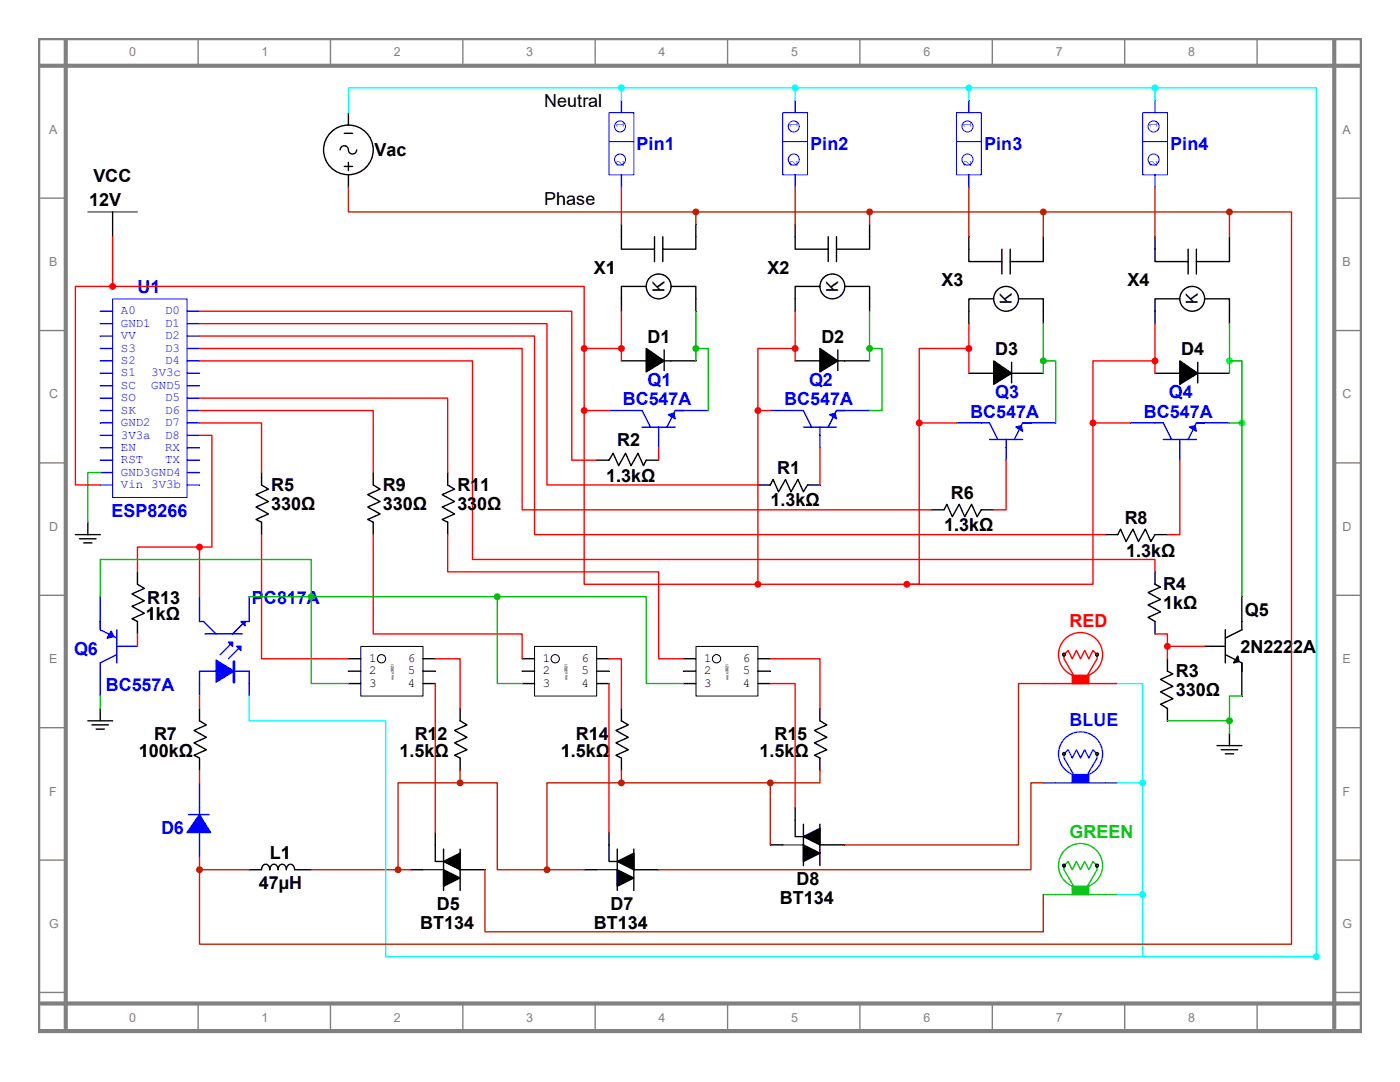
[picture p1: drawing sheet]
<svg xmlns="http://www.w3.org/2000/svg" width="279mm" height="216mm" viewBox="0 0 279 216" stroke-linecap="round" stroke-linejoin="round" font-family="sans-serif">
<path d="M7.6 7.6h264.2v198.1h-264.2zM7.6 13.1h263.6M13.1 7.6v197.6M266.3 7.6v197.6M7.6 200.2h263.6" fill="none" stroke="#808080" stroke-width=".83"/>
<g fill="none" stroke="#808080" stroke-width=".28">
<path d="M39.5 7.6v5.5M66 7.6v5.5M92.4 7.6v5.5M118.8 7.6v5.5M145.2 7.6v5.5M171.6 7.6v5.5M198 7.6v5.5M224.5 7.6v5.5M250.9 7.6v5.5M7.6 39.5h5.5M266.3 39.5h5.5M7.6 66h5.5"/>
<path d="M266.3 66h5.5M7.6 92.4h5.5M266.3 92.4h5.5M7.6 118.8h5.5M266.3 118.8h5.5M7.6 145.2h5.5M266.3 145.2h5.5M7.6 171.6h5.5M266.3 171.6h5.5M7.6 198h5.5M266.3 198h5.5M39.5 200.2v5.5"/>
<path d="M66 200.2v5.5M92.4 200.2v5.5M118.8 200.2v5.5M145.2 200.2v5.5M171.6 200.2v5.5M198 200.2v5.5M224.5 200.2v5.5M250.9 200.2v5.5"/>
</g>
<g fill="none" stroke="#00f" stroke-width=".2">
<path d="M121.5 22.5h5v12.4h-5zM121.5 28.3h5"/>
<circle cx="123.7" cy="31.8" r="1.1"/>
<circle cx="123.7" cy="25.2" r="1.1"/>
</g>
<path d="M124 20v2.5" fill="none" stroke="#00f" stroke-width=".28"/>
<path d="M124 34.9v2.4M126.5 81.9h1.6l1.7 3.3M128.1 85.2h6.6M131.4 85.2v1.7M134.7 81.9h1.7h-1.7l-1.6 3.3" fill="none" stroke="#00f" stroke-width=".28"/>
<g fill="none" stroke="#000" stroke-width=".28">
<path d="M124 44.8v4.9h6.6M129 57.1h-5v5M130.6 47.2v5M132.3 47.2v5M133.9 57.1h5v5M138.9 44.8v4.9h-6.6M124 72h14.9M132.5 69.8v4.1"/>
<circle cx="131.4" cy="57.1" r="2.48"/>
</g>
<path d="M129 69.5l3.5 2.5-3.5 2.2z" fill="#000" stroke="#000" stroke-width=".28"/>
<path d="M133.4 82.7l1.1-.2 .2 1.1z" fill="#00f" stroke="#00f" stroke-width=".28"/>
<path d="M136.4 81.9h5" fill="none" stroke="#00f" stroke-width=".28"/>
<path d="M121.5 81.9h5" fill="none" stroke="#00f" stroke-width=".28"/>
<path d="M131.4 86.9v2.4M158.7 81.9h1.6l1.7 3.3M160.3 85.2h6.6M163.6 85.2v1.7M166.9 81.9h1.7h-1.7l-1.6 3.3" fill="none" stroke="#00f" stroke-width=".28"/>
<circle cx="138.9" cy="69.5" r=".55" fill="#00c000" stroke="#00c000" stroke-width=".28"/>
<path d="M138.9 62.1v9.9" fill="none" stroke="#00c000" stroke-width=".28"/>
<g fill="none" stroke="#000" stroke-width=".28">
<path d="M158.7 44.8v4.9h6.6M163.6 57.1h-4.9v5M165.3 47.2v5M166.9 47.2v5M168.6 57.1h4.9v5M173.5 44.8v4.9h-6.6M158.7 72h14.8M167.2 69.8v4.1"/>
<circle cx="166.1" cy="57.1" r="2.48"/>
</g>
<path d="M163.6 69.5l3.6 2.5-3.6 2.2z" fill="#000" stroke="#000" stroke-width=".28"/>
<path d="M165.6 82.7l1.1-.2 .2 1.1z" fill="#00f" stroke="#00f" stroke-width=".28"/>
<path d="M168.6 81.9h4.9" fill="none" stroke="#00f" stroke-width=".28"/>
<path d="M153.7 81.9h5" fill="none" stroke="#00f" stroke-width=".28"/>
<path d="M163.6 86.9v2.4M195.8 84.4h1.7l1.6 3.3M197.5 87.7h6.6M200.8 87.7v1.6M204.1 84.4h1.6h-1.6l-1.7 3.3" fill="none" stroke="#00f" stroke-width=".28"/>
<circle cx="173.5" cy="69.5" r=".55" fill="#00c000" stroke="#00c000" stroke-width=".28"/>
<path d="M173.5 62.1v9.9" fill="none" stroke="#00c000" stroke-width=".28"/>
<g fill="none" stroke="#000" stroke-width=".28">
<path d="M193.4 47.2v5h6.6M198.3 59.6h-4.9v5M200 49.7v5M201.6 49.7v5M203.3 59.6h4.9v5M208.2 47.2v5h-6.6M193.4 74.5h14.8M201.9 72.3v4.1"/>
<circle cx="200.8" cy="59.6" r="2.48"/>
</g>
<path d="M198.3 72l3.6 2.5-3.6 2.2z" fill="#000" stroke="#000" stroke-width=".28"/>
<path d="M202.7 85.2l1.1-.3 .3 1.1z" fill="#00f" stroke="#00f" stroke-width=".28"/>
<path d="M205.7 84.4h5" fill="none" stroke="#00f" stroke-width=".28"/>
<path d="M190.9 84.4h4.9" fill="none" stroke="#00f" stroke-width=".28"/>
<path d="M200.8 89.3v2.5M230.5 84.4h1.7l1.6 3.3M232.2 87.7h6.6M235.5 87.7v1.6M238.8 84.4h1.6h-1.6l-1.7 3.3" fill="none" stroke="#00f" stroke-width=".28"/>
<circle cx="208.2" cy="72" r=".55" fill="#00c102" stroke="#00c102" stroke-width=".28"/>
<g fill="none" stroke="#000" stroke-width=".28">
<path d="M230.5 47.2v5h6.6M235.5 59.6h-5v5M237.1 49.7v5M238.8 49.7v5M240.4 59.6h5v5M245.4 47.2v5h-6.6M230.5 74.5h14.9M239 72.3v4.1M185.9 101.7h2.5l.6-1.1 1.1 2.5 1.3-2.5 1.1 2.5 1.4-2.5 1.1 2.5 .8-1.4h2.5"/>
<circle cx="237.9" cy="59.6" r="2.48"/>
</g>
<path d="M235.5 72l3.5 2.5-3.5 2.2z" fill="#000" stroke="#000" stroke-width=".28"/>
<path d="M237.4 85.2l1.1-.3 .3 1.1z" fill="#00f" stroke="#00f" stroke-width=".28"/>
<path d="M240.4 84.4h5" fill="none" stroke="#00f" stroke-width=".28"/>
<path d="M225.6 84.4h4.9" fill="none" stroke="#00f" stroke-width=".28"/>
<path d="M235.5 89.3v2.5" fill="none" stroke="#00f" stroke-width=".28"/>
<circle cx="245.4" cy="72" r=".55" fill="#00ff46" stroke="#00ff46" stroke-width=".28"/>
<path d="M220.6 106.7h2.5l.5-1.1 1.1 2.5 1.4-2.5 1.1 2.5 1.4-2.5 1.1 2.5 .8-1.4h2.5" fill="none" stroke="#000" stroke-width=".28"/>
<path d="M208.2 72h2.5v12.4M208.2 64.6v9.9" fill="none" stroke="#00c102" stroke-width=".28"/>
<path d="M138.9 69.5h2.5v12.4M245.4 64.6v9.9" fill="none" stroke="#00c000" stroke-width=".28"/>
<circle cx="218.1" cy="84.4" r=".55" fill="#f00" stroke="#f00" stroke-width=".28"/>
<path d="M218.1 84.4h7.5" fill="none" stroke="#f00" stroke-width=".28"/>
<g fill="none" stroke="#00f" stroke-width=".2">
<path d="M156.2 22.5h5v12.4h-5zM156.2 28.3h5"/>
<circle cx="158.4" cy="31.8" r="1.1"/>
<circle cx="158.4" cy="25.2" r="1.1"/>
</g>
<path d="M158.7 20v2.5" fill="none" stroke="#00f" stroke-width=".28"/>
<path d="M158.7 34.9v2.4" fill="none" stroke="#00f" stroke-width=".28"/>
<g fill="none" stroke="#00f" stroke-width=".2">
<path d="M190.9 22.5h4.9v12.4h-4.9zM190.9 28.3h4.9"/>
<circle cx="193.1" cy="25.2" r="1.1"/>
<circle cx="193.1" cy="31.8" r="1.1"/>
</g>
<path d="M193.4 20v2.5" fill="none" stroke="#00f" stroke-width=".28"/>
<path d="M193.4 34.9v2.4" fill="none" stroke="#00f" stroke-width=".28"/>
<g fill="none" stroke="#00f" stroke-width=".2">
<path d="M228 28.3h5M228 22.5h5v12.4h-5z"/>
<circle cx="230.2" cy="25.2" r="1.1"/>
<circle cx="230.2" cy="31.8" r="1.1"/>
</g>
<path d="M230.5 20v2.5" fill="none" stroke="#00f" stroke-width=".28"/>
<path d="M230.5 34.9v2.4" fill="none" stroke="#00f" stroke-width=".28"/>
<path d="M22.5 59.6h14.8v39.7h-14.8z" fill="none" stroke="#00f" stroke-width=".2"/>
<path d="M20 62.1h2.5" fill="none" stroke="#00f" stroke-width=".28"/>
<path d="M20 64.6h2.5" fill="none" stroke="#00f" stroke-width=".28"/>
<path d="M20 67.1h2.5" fill="none" stroke="#00f" stroke-width=".28"/>
<path d="M20 69.5h2.5" fill="none" stroke="#00f" stroke-width=".28"/>
<path d="M20 72h2.5" fill="none" stroke="#00f" stroke-width=".28"/>
<path d="M20 74.5h2.5" fill="none" stroke="#00f" stroke-width=".28"/>
<path d="M20 77h2.5" fill="none" stroke="#00f" stroke-width=".28"/>
<path d="M20 79.4h2.5" fill="none" stroke="#00f" stroke-width=".28"/>
<path d="M20 81.9h2.5" fill="none" stroke="#00f" stroke-width=".28"/>
<path d="M20 84.4h2.5" fill="none" stroke="#00f" stroke-width=".28"/>
<path d="M20 86.9h2.5" fill="none" stroke="#00f" stroke-width=".28"/>
<path d="M20 89.3h2.5" fill="none" stroke="#00f" stroke-width=".28"/>
<path d="M20 91.8h2.5" fill="none" stroke="#00f" stroke-width=".28"/>
<path d="M20 94.3h2.5" fill="none" stroke="#00f" stroke-width=".28"/>
<path d="M20 96.8h2.5" fill="none" stroke="#00f" stroke-width=".28"/>
<path d="M37.3 96.8h2.5" fill="none" stroke="#00f" stroke-width=".28"/>
<path d="M37.3 94.3h2.5" fill="none" stroke="#00f" stroke-width=".28"/>
<path d="M37.3 91.8h2.5" fill="none" stroke="#00f" stroke-width=".28"/>
<path d="M37.3 89.3h2.5" fill="none" stroke="#00f" stroke-width=".28"/>
<path d="M37.3 86.9h2.5" fill="none" stroke="#00f" stroke-width=".28"/>
<path d="M37.3 84.4h2.5" fill="none" stroke="#00f" stroke-width=".28"/>
<path d="M37.3 81.9h2.5" fill="none" stroke="#00f" stroke-width=".28"/>
<path d="M37.3 79.4h2.5" fill="none" stroke="#00f" stroke-width=".28"/>
<path d="M37.3 77h2.5" fill="none" stroke="#00f" stroke-width=".28"/>
<path d="M37.3 74.5h2.5" fill="none" stroke="#00f" stroke-width=".28"/>
<path d="M37.3 72h2.5" fill="none" stroke="#00f" stroke-width=".28"/>
<path d="M37.3 69.5h2.5" fill="none" stroke="#00f" stroke-width=".28"/>
<path d="M37.3 67.1h2.5" fill="none" stroke="#00f" stroke-width=".28"/>
<path d="M37.3 64.6h2.5" fill="none" stroke="#00f" stroke-width=".28"/>
<path d="M37.3 62.1h2.5M20 125.7v-1.7v1.7l3.3 1.6M23.3 125.7v6.6M23.3 130.6l-3.3 1.7v1.6M23.3 129h1.7" fill="none" stroke="#00f" stroke-width=".28"/>
<path d="M17.5 42.3h9.9M84.4 173.5h4.1" fill="none" stroke="#000" stroke-width=".2"/>
<g fill="none" stroke="#000" stroke-width=".28">
<path d="M22.5 42.3v4.9M52.2 94.3v2.5l1.4 .8-2.5 1.1 2.5 1.4-2.5 1.1 2.5 1.4-2.5 1.1 1.1 .5v2.5M74.5 94.3v2.5l1.4 .8-2.5 1.1 2.5 1.4-2.5 1.1 2.5 1.4-2.5 1.1 1.1 .5v2.5M89.3 94.3v2.5l1.4 .8-2.5 1.1 2.5 1.4-2.5 1.1 2.5 1.4-2.5 1.1 1.1 .5v2.5M119.1 91.8h2.4l.9-1.4 1.1 2.5 1.3-2.5 1.1 2.5 1.4-2.5 1.1 2.5 .6-1.1h2.4M151.3 96.8h2.4l.6-1.1 1.1 2.4 1.4-2.4 1.1 2.4 1.3-2.4 1.1 2.4 .9-1.3h2.4M230.5 114.1v2.5l1.1 .5-2.5 1.1 2.5 1.4-2.5 1.1 2.5 1.4-2.5 1.1 1.4 .8v2.5M247.8 119.1v6.6l-3.3 1.6M233 131.4v2.5l1.1 .6-2.5 1.1 2.5 1.3-2.5 1.1 2.5 1.4-2.5 1.1 1.4 .9v2.4M240.4 129h4.1M244.5 130.6l3.3 1.7v1.6M244.5 125.7v6.6"/>
<path d="M247.8 132.3v6.6M242.9 148.8h4.9M243.7 149.6h3.3M244.5 150.4h1.7M245.4 146.3v2.5M81.9 173.5h2.5M86.9 166.1v5.8h1.6M88.5 169.4v8.3M91.8 169.4v8.3M91.8 173.5h5"/>
</g>
<g fill="#f00" stroke="#f00" stroke-width=".28">
<circle cx="158.7" cy="69.5" r=".55"/>
<circle cx="151.3" cy="81.9" r=".55"/>
<circle cx="230.5" cy="72" r=".55"/>
<circle cx="233" cy="129" r=".55"/>
<circle cx="181" cy="116.6" r=".55"/>
<circle cx="193.4" cy="69.5" r=".55"/>
</g>
<g fill="none" stroke="#f00" stroke-width=".28">
<path d="M39.8 72h54.5v39.6h136.2v2.5M158.7 69.5h-7.4v12.4h2.4M158.7 62.1v9.9M193.4 64.6v9.9M230.5 72h-12.4v44.6h-37.1M230.5 64.6v9.9M131.4 89.3v2.5M163.6 89.3v7.5M200.8 91.8v9.9h-2.5M235.5 91.8v14.9h-2.5M230.5 126.5h2.5v2.5M233 129h7.4"/>
<path d="M233 129v2.4"/>
</g>
<path d="M247 130.9l.3 1.1-1.1 .3zM88.5 173.5l3.3 1.7-3.3 1.6zM88.5 171.9l3.3-1.7v3.3z" fill="#000" stroke="#000" stroke-width=".28"/>
<circle cx="247.8" cy="84.4" r=".55" fill="#00ff46" stroke="#00ff46" stroke-width=".28"/>
<path d="M173.5 69.5h2.5v12.4h-2.5M245.4 72h2.4v12.4M245.4 84.4h2.4M247.8 84.4v34.7M247.8 138.9h-2.4v4.9M233 143.8h12.4M245.4 143.8v2.5" fill="none" stroke="#00c000" stroke-width=".28"/>
<circle cx="245.4" cy="143.8" r=".55" fill="#00c000" stroke="#00c000" stroke-width=".28"/>
<path d="M158.7 37.3v7.5M193.4 37.3v9.9M230.5 37.3v9.9" fill="none" stroke="#c02000" stroke-width=".28"/>
<circle cx="193.4" cy="17.5" r=".55" fill="#0ff" stroke="#0ff" stroke-width=".28"/>
<path d="M193.4 17.5v2.5" fill="none" stroke="#0ff" stroke-width=".28"/>
<path d="M22.2 125.9l.6 1.1-1.4 .3z" fill="#00f" stroke="#00f" stroke-width=".28"/>
<path d="M20 119.1v4.9" fill="none" stroke="#00f" stroke-width=".28"/>
<path d="M20 133.9v5" fill="none" stroke="#00f" stroke-width=".28"/>
<path d="M25 129h2.4M39.8 121.5v2.5h.8l2.5 2.5M40.9 126.5h7.4M43.1 133.9h-3.3v2.5M46.4 133.9h3.3v2.5M46.4 128.1l-2.5 2.5M48.1 129l-2.5 2.4M49.7 121.5v2.5h-.8l-2.5 2.5" fill="none" stroke="#00f" stroke-width=".28"/>
<g fill="none" stroke="#f00" stroke-width=".28">
<path d="M22.5 57.1h-7.5v39.7h5M22.5 57.1h94.1v12.4M22.5 47.2v9.9M39.8 79.4h49.5v14.9M39.8 62.1h74.3v29.7h5M39.8 64.6h69.4v32.2h42.1M39.8 67.1h66.9v39.6h113.9M39.8 69.5h64.4v32.2h81.7M116.6 69.5h7.4M116.6 69.5v12.4M124 62.1v9.9M193.4 69.5h-9.9v14.9"/>
<path d="M39.8 81.9h34.7v12.4M39.8 84.4h12.4v9.9M116.6 81.9v34.7h34.7M116.6 81.9h4.9M151.3 81.9v34.7M183.5 84.4v32.2h-32.2M183.5 84.4h7.4"/>
</g>
<g fill="none" stroke="#000" stroke-width=".28">
<path d="M15 106.7h5M15.9 107.5h3.3M16.7 108.3h1.7M17.5 104.2v2.5M69.5 131.4h2.5M69.5 133.9h2.5M69.5 136.4h2.5M84.4 131.4h2.5M84.4 133.9h2.5M84.4 136.4h2.5M17.5 143.8h5M18.4 144.7h3.3"/>
<path d="M19.2 145.5h1.6M20 141.4v2.4"/>
</g>
<path d="M20 94.3h-2.5v9.9M20 138.9v2.5" fill="none" stroke="#00c000" stroke-width=".28"/>
<g fill="#f00" stroke="#f00" stroke-width=".28">
<circle cx="183.5" cy="84.4" r=".55"/>
<circle cx="151.3" cy="116.6" r=".55"/>
<circle cx="116.6" cy="81.9" r=".55"/>
<circle cx="124" cy="69.5" r=".55"/>
<circle cx="116.6" cy="69.5" r=".55"/>
<circle cx="22.5" cy="57.1" r=".55"/>
</g>
<g fill="#c02000" stroke="#c02000" stroke-width=".28">
<circle cx="173.5" cy="42.3" r=".55"/>
<circle cx="208.2" cy="42.3" r=".55"/>
</g>
<path d="M173.5 44.8v-2.5h34.7v4.9" fill="none" stroke="#c02000" stroke-width=".28"/>
<g fill="none" stroke="#000" stroke-width=".2">
<path d="M72 129h12.4v9.9h-12.4z"/>
<circle cx="76.1" cy="131.4" r=".83"/>
</g>
<g fill="#00f" stroke="#00f" stroke-width=".28">
<path d="M43.1 131.7l3.6 2.2-3.6 2.2z"/>
<path d="M47.2 129h.9v.8z"/>
<path d="M45.6 128.1h.8v.9z"/>
<path d="M48.1 124h.8v.8z"/>
</g>
<path d="M46.7 132v4.1" fill="none" stroke="#00f" stroke-width=".55"/>
<path d="M49.7 136.4v2.5" fill="none" stroke="#00f" stroke-width=".28"/>
<path d="M39.8 136.4v2.5" fill="none" stroke="#00f" stroke-width=".28"/>
<path d="M49.7 119.1v2.4" fill="none" stroke="#00f" stroke-width=".28"/>
<path d="M39.8 119.1v2.4M37.6 162.5h4.1M39.8 161.2v4.9" fill="none" stroke="#00f" stroke-width=".28"/>
<path d="M27.4 114.1v2.5l1.4 .8-2.5 1.1 2.5 1.4-2.5 1.1 2.5 1.4-2.5 1.1 1.1 .5v2.5M39.8 141.4v2.4l1.4 .9-2.5 1.1 2.5 1.3-2.5 1.1 2.5 1.4-2.5 1.1 1.1 .6v2.4" fill="none" stroke="#000" stroke-width=".28"/>
<path d="M27.4 126.5v2.5" fill="none" stroke="#f00" stroke-width=".28"/>
<path d="M39.8 162.5l2.2 3.6h-4.7z" fill="#00f" stroke="#00f" stroke-width=".28"/>
<path d="M39.8 156.2v5" fill="none" stroke="#00f" stroke-width=".28"/>
<path d="M39.8 166.1v5" fill="none" stroke="#00f" stroke-width=".28"/>
<g fill="none" stroke="#f00" stroke-width=".28">
<path d="M39.8 138.9v2.5M86.9 131.4h4.9v10M86.9 136.4v29.7M210.7 136.4h9.9M214.3 134.7l-2-3.3v-.8l.9-.8 .8 1.6 .8-1.6 .8 1.6 .9-1.6 .8 1.6 .8-1.6 .8 .8v.8l-1.9 3.3M39.8 153.7v2.5"/>
<circle cx="215.6" cy="130.6" r="4.4"/>
</g>
<g fill="none" stroke="#000" stroke-width=".28">
<path d="M91.8 141.4v2.4l1.4 .9-2.5 1.1 2.5 1.3-2.5 1.1 2.5 1.4-2.5 1.1 1.1 .6v2.4M49.7 173.5h2.5a.86 .86 0 0 1 .8-1.1 .86 .86 0 0 1 .8 1.1 .86 .86 0 0 1 .9-1.1 .86 .86 0 0 1 .8 1.1 .86 .86 0 0 1 .8-1.1 .86 .86 0 0 1 .8 1.1 .86 .86 0 0 1 .9-1.1 .86 .86 0 0 1 .8 1.1h3.3"/>
<circle cx="212.3" cy="130.6" r=".28"/>
<circle cx="218.9" cy="130.6" r=".28"/>
</g>
<circle cx="79.4" cy="173.5" r=".55" fill="#c02000" stroke="#c02000" stroke-width=".28"/>
<path d="M62.1 173.5h19.8" fill="none" stroke="#c02000" stroke-width=".28"/>
<path d="M214 134.7h3.3v1.7h-3.3z" fill-rule="evenodd" fill="#f00" stroke="#f00" stroke-width=".28"/>
<path d="M220.6 136.4h2.5" fill="none" stroke="#f00" stroke-width=".28"/>
<path d="M208.2 136.4h2.5" fill="none" stroke="#f00" stroke-width=".28"/>
<g fill="none" stroke="#0046ff" stroke-width=".28">
<path d="M210.7 156.2h9.9M214.3 154.6l-2-3.3v-.9l.9-.8 .8 1.7 .8-1.7 .8 1.7 .9-1.7 .8 1.7 .8-1.7 .8 .8v.9l-1.9 3.3"/>
<circle cx="215.6" cy="150.4" r="4.4"/>
</g>
<path d="M214 154.6h3.3v1.6h-3.3z" fill-rule="evenodd" fill="#0046ff" stroke="#0046ff" stroke-width=".28"/>
<g fill="none" stroke="#000" stroke-width=".28">
<circle cx="212.3" cy="150.4" r=".28"/>
<circle cx="218.9" cy="150.4" r=".28"/>
</g>
<path d="M220.6 156.2h2.5" fill="none" stroke="#0046ff" stroke-width=".28"/>
<path d="M208.2 156.2h2.5" fill="none" stroke="#0046ff" stroke-width=".28"/>
<g fill="none" stroke="#00c024" stroke-width=".28">
<path d="M210.7 178.5h9.9M214.3 176.8l-2-3.3v-.8l.9-.8 .8 1.6 .8-1.6 .8 1.6 .9-1.6 .8 1.6 .8-1.6 .8 .8v.8l-1.9 3.3"/>
<circle cx="215.6" cy="172.7" r="4.4"/>
</g>
<path d="M214 176.8h3.3v1.7h-3.3z" fill-rule="evenodd" fill="#00c024" stroke="#00c024" stroke-width=".28"/>
<g fill="none" stroke="#000" stroke-width=".28">
<circle cx="212.3" cy="172.7" r=".28"/>
<circle cx="218.9" cy="172.7" r=".28"/>
</g>
<path d="M220.6 178.5h2.5" fill="none" stroke="#00c024" stroke-width=".28"/>
<path d="M208.2 178.5h2.5" fill="none" stroke="#00c024" stroke-width=".28"/>
<circle cx="39.8" cy="109.2" r=".55" fill="#f00" stroke="#f00" stroke-width=".28"/>
<path d="M39.8 86.9h2.5v22.3h-2.5M39.8 109.2h-12.4v4.9M39.8 109.2v9.9M52.2 106.7v24.7h17.3M74.5 106.7v19.8h29.7v4.9M89.3 106.7v7.4h42.1v17.3h5M121.5 131.4h2.5v10M121.5 136.4v29.7M153.7 131.4h9.9v10M153.7 136.4h5v24.8" fill="none" stroke="#f00" stroke-width=".28"/>
<g fill="#00c000" stroke="#00c000" stroke-width=".28">
<circle cx="62.1" cy="119.1" r=".55"/>
<circle cx="99.3" cy="119.1" r=".55"/>
</g>
<path d="M20 119.1v-7.5h42.1v24.8h7.4M49.7 119.1h49.6M99.3 119.1v17.3h4.9M99.3 119.1h29.7v17.3h7.4" fill="none" stroke="#00c000" stroke-width=".28"/>
<g fill="none" stroke="#000" stroke-width=".2">
<path d="M106.7 129h12.4v9.9h-12.4zM138.9 129h12.4v9.9h-12.4zM119.1 173.5h4.1M156.2 168.6h4.1"/>
<circle cx="110.8" cy="131.4" r=".83"/>
<circle cx="143" cy="131.4" r=".83"/>
</g>
<g fill="none" stroke="#000" stroke-width=".28">
<path d="M67.9 29.9a.83 .83 0 0 1 .8-.8 .83 .83 0 0 1 .8 .8 .83 .83 0 0 0 .9 .8 .83 .83 0 0 0 .8-.8M68.7 33.2h1.7M68.7 26.6h1.7M69.5 22.5v2.5M69.5 32.4v1.6M69.5 34.9v2.4M104.2 131.4h2.5M104.2 133.9h2.5M104.2 136.4h2.5M119.1 131.4h2.4M119.1 133.9h2.4M119.1 136.4h2.4"/>
<path d="M136.4 131.4h2.5M136.4 133.9h2.5M136.4 136.4h2.5M151.3 131.4h2.4M151.3 133.9h2.4M151.3 136.4h2.4M124 141.4v2.4l1.4 .9-2.5 1.1 2.5 1.3-2.5 1.1 2.5 1.4-2.5 1.1 1.1 .6v2.4M163.6 141.4v2.4l1.4 .9-2.5 1.1 2.5 1.3-2.5 1.1 2.5 1.4-2.5 1.1 1.1 .6v2.4M116.6 173.5h2.5M121.5 166.1v5.8h1.7M123.2 169.4v8.3M126.5 169.4v8.3"/>
<path d="M126.5 173.5h4.9M153.7 168.6h2.5M158.7 161.2v5.7h1.6M160.3 164.5v8.2M163.6 164.5v8.2M163.6 168.6h5"/>
<circle cx="69.5" cy="29.9" r="5"/>
</g>
<path d="M123.2 173.5l3.3 1.7-3.3 1.6zM123.2 171.9l3.3-1.7v3.3zM160.3 168.6l3.3 1.6-3.3 1.7zM160.3 166.9l3.3-1.6v3.3z" fill="#000" stroke="#000" stroke-width=".28"/>
<g fill="#c02000" stroke="#c02000" stroke-width=".28">
<circle cx="91.8" cy="156.2" r=".55"/>
<circle cx="109.2" cy="173.5" r=".55"/>
<circle cx="124" cy="156.2" r=".55"/>
<circle cx="153.7" cy="156.2" r=".55"/>
<circle cx="245.4" cy="42.3" r=".55"/>
<circle cx="39.8" cy="173.5" r=".55"/>
<circle cx="138.9" cy="42.3" r=".55"/>
</g>
<g fill="none" stroke="#c02000" stroke-width=".28">
<path d="M69.5 37.3v5h69.4M124 37.3v7.5M138.9 42.3h34.6M138.9 42.3v2.5M208.2 42.3h37.2M245.4 42.3h12.3v146.1h-217.9v-14.9M245.4 42.3v4.9M208.2 136.4h-4.9v32.2h-34.7M91.8 156.2h-12.4v17.3M91.8 156.2h7.5v17.3h9.9M91.8 153.7v2.5M124 156.2h-14.8v17.3"/>
<path d="M124 153.7v2.5M124 156.2h29.7M153.7 156.2v12.4M163.6 153.7v2.5h-9.9M208.2 156.2h-2.5v17.3h-74.3M39.8 173.5h9.9M39.8 171.1v2.4M96.8 173.5v12.4h111.4v-7.4M109.2 173.5h7.4"/>
</g>
<g fill="#0ff" stroke="#0ff" stroke-width=".28">
<circle cx="228" cy="156.2" r=".55"/>
<circle cx="230.5" cy="17.5" r=".55"/>
<circle cx="262.7" cy="190.9" r=".55"/>
<circle cx="228" cy="178.5" r=".55"/>
<circle cx="158.7" cy="17.5" r=".55"/>
<circle cx="124" cy="17.5" r=".55"/>
</g>
<path d="M124 17.5h-54.5v5M124 17.5h106.5M124 17.5v2.5M158.7 17.5v2.5M230.5 17.5h32.2v173.4M230.5 17.5v2.5M49.7 138.9v4.9h27.3v47.1h185.7M223.1 136.4h4.9v19.8M223.1 156.2h4.9M228 156.2v22.3M223.1 178.5h4.9M228 178.5v12.4h34.7" fill="none" stroke="#0ff" stroke-width=".28"/>
<g font-size="3.6">
<text x="108.6" y="21.3">Neutral</text>
<text x="74.8" y="31">Vac</text>
<text x="17.8" y="41.2">12V</text>
<text x="18.6" y="36.2">VCC</text>
<text x="108.6" y="40.9">Phase</text>
<text x="118.5" y="54.7">X1</text>
<text x="153.2" y="54.7">X2</text>
<text x="187.9" y="57.2">X3</text>
<text x="225" y="57.2">X4</text>
<text x="129.2" y="68.5">D1</text>
<text x="163.9" y="68.5">D2</text>
<text x="198.6" y="70.9">D3</text>
<text x="235.8" y="70.9">D4</text>
<text x="123.2" y="89.1">R2</text>
<text x="155.1" y="94.6">R1</text>
<text x="54.1" y="97.9">R5</text>
<text x="54.1" y="101.7">330Ω</text>
<text x="76.4" y="97.9">R9</text>
<text x="76.4" y="101.7">330Ω</text>
<text x="91.3" y="97.9">R11</text>
<text x="91.3" y="101.7">330Ω</text>
<text x="121" y="96.2">1.3kΩ</text>
<text x="153.8" y="100.9">1.3kΩ</text>
<text x="189.8" y="99.5">R6</text>
<text x="188.4" y="105.9">1.3kΩ</text>
<text x="224.5" y="104.5">R8</text>
<text x="224.7" y="111.1">1.3kΩ</text>
<text x="232.2" y="117.7">R4</text>
<text x="29.1" y="123.7">1kΩ</text>
<text x="29.4" y="120.4">R13</text>
<text x="232.2" y="121.5">1kΩ</text>
<text x="248.4" y="122.9">Q5</text>
<text x="247.6" y="130.3">2N2222A</text>
<text x="234.7" y="135">R3</text>
<text x="234.7" y="138.9">330Ω</text>
<text x="30.7" y="147.7">R7</text>
<text x="82.8" y="147.7">R12</text>
<text x="114.9" y="147.7">R14</text>
<text x="154.6" y="147.7">R15</text>
<text x="27.7" y="151">100kΩ</text>
<text x="79.7" y="151">1.5kΩ</text>
<text x="111.9" y="151">1.5kΩ</text>
<text x="151.6" y="151">1.5kΩ</text>
<text x="53.8" y="171.4">L1</text>
<text x="51.6" y="177.4">47µH</text>
<text x="159" y="176.6">D8</text>
<text x="83.9" y="185.4">BT134</text>
<text x="87.2" y="181.5">D5</text>
<text x="118.5" y="185.4">BT134</text>
<text x="121.8" y="181.5">D7</text>
<text x="155.7" y="180.4">BT134</text>
</g>
<g font-size="3.6" fill="#00f">
<text x="127" y="29.9">Pin1</text>
<text x="161.7" y="29.9">Pin2</text>
<text x="196.4" y="29.9">Pin3</text>
<text x="233.6" y="29.9">Pin4</text>
<text x="27.4" y="58.5">U1</text>
<text x="129.2" y="77">Q1</text>
<text x="161.5" y="77">Q2</text>
<text x="124.3" y="80.8">BC547A</text>
<text x="156.5" y="80.8">BC547A</text>
<text x="193.6" y="83.3">BC547A</text>
<text x="198.6" y="79.5">Q3</text>
<text x="228.3" y="83.3">BC547A</text>
<text x="233.3" y="79.5">Q4</text>
<text x="22.2" y="103.1">ESP8266</text>
<text x="50.3" y="120.4">PC817A</text>
<text x="14.8" y="130.6">Q6</text>
<text x="21.1" y="137.8">BC557A</text>
<text x="32.1" y="166.4">D6</text>
</g>
<text font-size="3.6" fill="#f00" x="213.4" y="125.1">RED</text>
<text font-size="3.6" fill="#0046ff" x="213.4" y="144.9">BLUE</text>
<text font-size="3.6" fill="#00c024" x="213.4" y="167.2">GREEN</text>
<g font-size="3.3">
<text x="132.6" y="58.2" transform="rotate(-90 132.6 58.2)">K</text>
<text x="167.3" y="58.2" transform="rotate(-90 167.3 58.2)">K</text>
<text x="201.9" y="60.7" transform="rotate(-90 201.9 60.7)">K</text>
<text x="239.1" y="60.7" transform="rotate(-90 239.1 60.7)">K</text>
</g>
<g font-size="2.5" fill="#808080">
<text x="25.8" y="11.3">0</text>
<text x="52.2" y="11.3">1</text>
<text x="78.6" y="11.3">2</text>
<text x="105" y="11.3">3</text>
<text x="131.4" y="11.3">4</text>
<text x="157.9" y="11.3">5</text>
<text x="184.3" y="11.3">6</text>
<text x="210.7" y="11.3">7</text>
<text x="237.1" y="11.3">8</text>
<text x="9.8" y="26.7">A</text>
<text x="267.9" y="26.7">A</text>
<text x="9.8" y="53.1">B</text>
<text x="267.9" y="53.1">B</text>
<text x="9.8" y="79.5">C</text>
<text x="267.9" y="79.5">C</text>
<text x="9.8" y="105.9">D</text>
<text x="267.9" y="105.9">D</text>
<text x="9.8" y="132.3">E</text>
<text x="267.9" y="132.3">E</text>
<text x="9.8" y="158.8">F</text>
<text x="267.9" y="158.8">F</text>
<text x="9.8" y="185.2">G</text>
<text x="267.9" y="185.2">G</text>
<text x="25.8" y="203.9">0</text>
<text x="52.2" y="203.9">1</text>
<text x="78.6" y="203.9">2</text>
<text x="105" y="203.9">3</text>
<text x="131.4" y="203.9">4</text>
<text x="157.9" y="203.9">5</text>
<text x="184.3" y="203.9">6</text>
<text x="210.7" y="203.9">7</text>
<text x="237.1" y="203.9">8</text>
</g>
<g font-size="2.5" fill="#00f">
<text x="124.5" y="25.5" transform="rotate(-90 124.5 25.5)">1</text>
<text x="159.2" y="25.5" transform="rotate(-90 159.2 25.5)">1</text>
<text x="193.8" y="25.5" transform="rotate(-90 193.8 25.5)">1</text>
<text x="231" y="25.5" transform="rotate(-90 231 25.5)">1</text>
<text x="124.5" y="33.2" transform="rotate(-90 124.5 33.2)">2</text>
<text x="159.2" y="33.2" transform="rotate(-90 159.2 33.2)">2</text>
<text x="193.8" y="33.2" transform="rotate(-90 193.8 33.2)">2</text>
<text x="231" y="33.2" transform="rotate(-90 231 33.2)">2</text>
<text x="24.1" y="62.7">A0</text>
<text x="24.1" y="65.2">GND1</text>
<text x="32.9" y="65.2">D1</text>
<text x="32.9" y="62.7">D0</text>
<text x="24.1" y="67.7">VV</text>
<text x="24.1" y="70.1">S3</text>
<text x="32.9" y="70.1">D3</text>
<text x="32.9" y="67.7">D2</text>
<text x="24.1" y="72.6">S2</text>
<text x="24.1" y="75.1">S1</text>
<text x="24.1" y="77.6">SC</text>
<text x="30.2" y="77.6">GND5</text>
<text x="30.2" y="75.1">3V3c</text>
<text x="32.9" y="72.6">D4</text>
<text x="24.1" y="80.1">SO</text>
<text x="24.1" y="82.5">SK</text>
<text x="32.9" y="82.5">D6</text>
<text x="32.9" y="80.1">D5</text>
<text x="24.1" y="85">GND2</text>
<text x="24.1" y="87.5">3V3a</text>
<text x="24.1" y="90">EN</text>
<text x="32.9" y="90">RX</text>
<text x="32.9" y="87.5">D8</text>
<text x="32.9" y="85">D7</text>
<text x="24.1" y="92.5">RST</text>
<text x="24.1" y="94.9">GND3GND4</text>
<text x="32.9" y="92.5">TX</text>
<text x="24.1" y="97.4">Vin 3V3b</text>
</g>
<g font-size="2.5">
<text x="73.7" y="132.1">1</text>
<text x="73.7" y="134.5">2</text>
<text x="73.7" y="137">3</text>
<text x="81.4" y="137">4</text>
<text x="81.4" y="134.5">5</text>
<text x="81.4" y="132.1">6</text>
<text x="108.3" y="132.1">1</text>
<text x="108.3" y="134.5">2</text>
<text x="108.3" y="137">3</text>
<text x="116" y="137">4</text>
<text x="116" y="134.5">5</text>
<text x="116" y="132.1">6</text>
<text x="140.5" y="132.1">1</text>
<text x="140.5" y="134.5">2</text>
<text x="140.5" y="137">3</text>
<text x="148.3" y="137">4</text>
<text x="148.3" y="134.5">5</text>
<text x="148.3" y="132.1">6</text>
</g>
<g font-size=".8">
<text x="78.6" y="135.6" transform="rotate(-90 78.6 135.6)">moc3021</text>
<text x="113.2" y="135.6" transform="rotate(-90 113.2 135.6)">moc3021</text>
<text x="145.4" y="135.6" transform="rotate(-90 145.4 135.6)">moc3021</text>
</g>
</svg>
